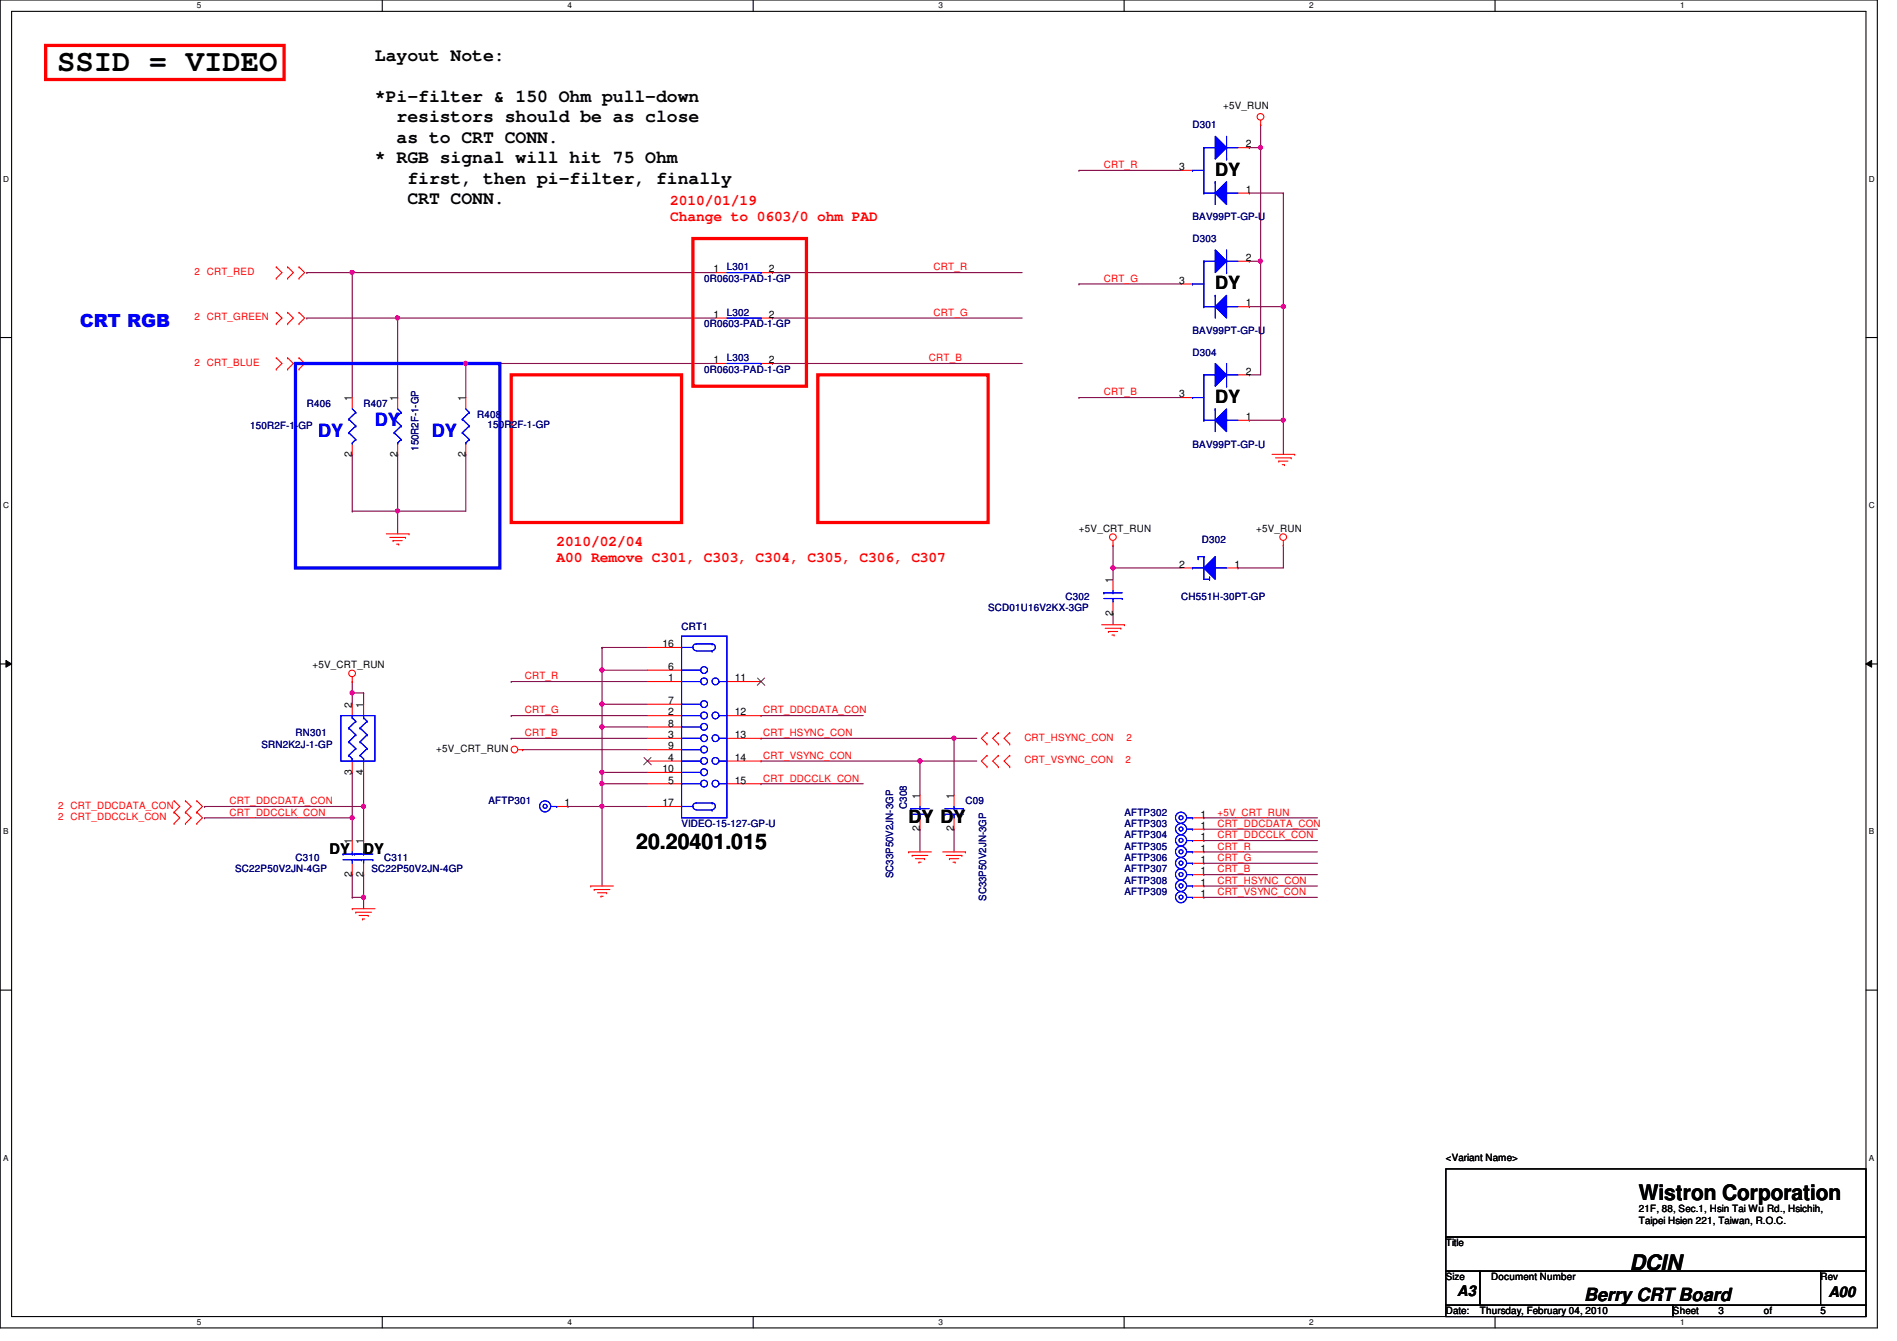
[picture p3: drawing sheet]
<svg xmlns="http://www.w3.org/2000/svg" width="297mm" height="210mm" viewBox="0 0 297 210" stroke-linecap="round" stroke-linejoin="round" font-family="sans-serif">
<path d="M0 0h294v207.9h-294zM1.8 1.8h290.4v204.3h-290.4z" fill="none" stroke="#000" stroke-width=".17"/>
<g fill="#fff">
<path d="M30.8 .2h.7v1.4h-.7z"/>
<path d="M30.8 206.2h.7v1.4h-.7z"/>
</g>
<path d="M59.9 0v1.8M59.9 206.1v1.8" fill="none" stroke="#000" stroke-width=".17"/>
<g fill="#fff">
<path d="M88.9 .2h.6v1.4h-.6z"/>
<path d="M88.9 206.2h.6v1.4h-.6z"/>
</g>
<path d="M117.9 0v1.8M117.9 206.1v1.8" fill="none" stroke="#000" stroke-width=".17"/>
<g fill="#fff">
<path d="M146.9 .2h.7v1.4h-.7z"/>
<path d="M146.9 206.2h.7v1.4h-.7z"/>
</g>
<path d="M176 0v1.8M176 206.1v1.8" fill="none" stroke="#000" stroke-width=".17"/>
<g fill="#fff">
<path d="M205 .2h.7v1.4h-.7z"/>
<path d="M205 206.2h.7v1.4h-.7z"/>
</g>
<path d="M234.1 0v1.8M234.1 206.1v1.8" fill="none" stroke="#000" stroke-width=".17"/>
<g fill="#fff">
<path d="M263.1 .2h.7v1.4h-.7z"/>
<path d="M263.1 206.2h.7v1.4h-.7z"/>
<path d="M.5 27.3h.9v1.4h-.9z"/>
<path d="M292.6 27.3h.9v1.4h-.9z"/>
<path d="M.5 78.4h.9v1.4h-.9z"/>
<path d="M292.6 78.4h.9v1.4h-.9z"/>
</g>
<path d="M0 52.8h1.8M292.2 52.8h1.8" fill="none" stroke="#000" stroke-width=".17"/>
<g fill="#fff">
<path d="M.5 129.5h.8v1.4h-.8z"/>
<path d="M292.6 129.5h.9v1.4h-.9z"/>
</g>
<path d="M0 103.9h1.8M292.2 103.9h1.8" fill="none" stroke="#000" stroke-width=".17"/>
<path d="M.9 103.4l.9 .5-.9 .5zM292.2 103.9l.9-.5v1z" fill="#000"/>
<path d="M.9 103.4l.9 .5-.9 .5zM292.2 103.9l.9-.5v1z" fill="none" stroke="#000" stroke-width=".16"/>
<g fill="#fff">
<path d="M.5 180.5h.8v1.4h-.8z"/>
<path d="M292.6 180.5h.9v1.4h-.9z"/>
</g>
<path d="M0 155h1.8M292.2 155h1.8" fill="none" stroke="#000" stroke-width=".17"/>
<path d="M55.2 42.7h.1M55.2 42.7h56.9" fill="none" stroke="#800040" stroke-width=".17"/>
<circle cx="55.1" cy="42.6" r=".32" fill="#f0f"/>
<circle cx="55.1" cy="42.6" r=".32" fill="none" stroke="#f0f" stroke-width=".17"/>
<path d="M62.3 49.8h.1M62.3 49.8h49.8" fill="none" stroke="#800040" stroke-width=".17"/>
<circle cx="62.2" cy="49.8" r=".32" fill="#f0f"/>
<circle cx="62.2" cy="49.8" r=".32" fill="none" stroke="#f0f" stroke-width=".17"/>
<path d="M72.9 56.9h.1M72.9 56.9h39.2" fill="none" stroke="#800040" stroke-width=".17"/>
<circle cx="72.9" cy="56.9" r=".32" fill="#f0f"/>
<circle cx="72.9" cy="56.9" r=".32" fill="none" stroke="#f0f" stroke-width=".17"/>
<g fill="none" stroke="#800040" stroke-width=".17">
<path d="M48 56.9h.1M48 49.8h.1M48 42.7h.1M48 49.8h14.3v12.4M48 56.9h24.9M48 42.7h7.2M55.2 42.7h.1M55.2 42.7v19.5M72.9 56.9h.1M72.9 56.9v5.3M120.9 49.8h.1M120.9 42.7h.1"/>
<path d="M120.9 56.9h.1M120.9 49.8h39.2M120.9 56.9h39.2M120.9 42.7h39.2M62.3 62.2h.1M55.2 108.5h.1M55.2 108.5h1.7M32 128h.1M32 126.2h.1M32 128h23.2M32 126.2h24.9M56.9 136.9h.1"/>
<path d="M56.9 126.2h.1M56.9 120.9v5.3M56.9 136.9v3.6"/>
</g>
<circle cx="56.9" cy="126.2" r=".32" fill="#f0f"/>
<circle cx="56.9" cy="126.2" r=".32" fill="none" stroke="#f0f" stroke-width=".17"/>
<path d="M55.2 108.5h.1M55.2 108.5v1.7M56.9 108.5h.1M56.9 108.5v1.7M56.9 140.5h.1M56.9 140.5v1.7" fill="none" stroke="#800040" stroke-width=".17"/>
<circle cx="55.1" cy="108.4" r=".32" fill="#f0f"/>
<circle cx="55.1" cy="108.4" r=".32" fill="none" stroke="#f0f" stroke-width=".17"/>
<path d="M55.2 128h.1M55.2 128v3.6" fill="none" stroke="#800040" stroke-width=".17"/>
<circle cx="55.1" cy="128" r=".32" fill="#f0f"/>
<circle cx="55.1" cy="128" r=".32" fill="none" stroke="#f0f" stroke-width=".17"/>
<path d="M55.2 106.7h.1M55.2 106.7v1.8M55.2 120.9h.1M55.2 136.9h.1M55.2 120.9v7.1M55.2 136.9v3.6M55.2 140.5h.1M55.2 140.5h1.7" fill="none" stroke="#800040" stroke-width=".17"/>
<circle cx="56.9" cy="140.4" r=".32" fill="#f0f"/>
<circle cx="56.9" cy="140.4" r=".32" fill="none" stroke="#f0f" stroke-width=".17"/>
<path d="M168.9 26.7h.1M168.9 26.7h16.1M197.4 23.1h.1M197.4 23.1v17.8M168.9 44.4h.1M168.9 44.4h16.1M195.6 58.7h.1M195.6 58.7h1.8M168.9 62.2h.1M168.9 62.2h16.1" fill="none" stroke="#800040" stroke-width=".17"/>
<circle cx="197.4" cy="23.1" r=".32" fill="#f0f"/>
<circle cx="197.4" cy="23.1" r=".32" fill="none" stroke="#f0f" stroke-width=".17"/>
<path d="M197.4 40.9h.1M197.4 40.9v17.8" fill="none" stroke="#800040" stroke-width=".17"/>
<circle cx="197.4" cy="40.9" r=".32" fill="#f0f"/>
<circle cx="197.4" cy="40.9" r=".32" fill="none" stroke="#f0f" stroke-width=".17"/>
<path d="M201 30.2h.1M201 30.2v17.8" fill="none" stroke="#800040" stroke-width=".17"/>
<circle cx="200.9" cy="48" r=".32" fill="#f0f"/>
<circle cx="200.9" cy="48" r=".32" fill="none" stroke="#f0f" stroke-width=".17"/>
<path d="M195.6 30.2h.1M195.6 23.1h.1M195.6 30.2h5.4M195.6 23.1h1.8M195.6 40.9h.1M195.6 48h.1M195.6 40.9h1.8M195.6 48h5.4M201 48h.1M201 48v23.1M201 65.8h.1" fill="none" stroke="#800040" stroke-width=".17"/>
<circle cx="200.9" cy="65.8" r=".32" fill="#f0f"/>
<circle cx="200.9" cy="65.8" r=".32" fill="none" stroke="#f0f" stroke-width=".17"/>
<path d="M197.4 19.6h.1M197.4 19.6v3.5M195.6 65.8h.1M195.6 65.8h5.4M174.3 96h.1M174.3 88.9h.1M174.3 88.9v1.8M174.3 96v1.8M174.3 88.9h10.7" fill="none" stroke="#800040" stroke-width=".17"/>
<circle cx="174.3" cy="88.9" r=".32" fill="#f0f"/>
<circle cx="174.3" cy="88.9" r=".32" fill="none" stroke="#f0f" stroke-width=".17"/>
<g fill="none" stroke="#800040" stroke-width=".17">
<path d="M174.3 85.3h.1M174.3 85.3v3.6M193.8 88.9h.1M201 85.3h.1M201 85.3v3.6h-7.2M119.2 112h.1M119.2 115.6h.1M119.2 112h16M119.2 115.6h30.2M56.9 131.6h.1M56.9 126.2v5.4M188.5 138.7h.1"/>
<path d="M188.5 128h.1M188.5 129.8h.1M188.5 131.6h.1M188.5 136.9h.1M188.5 133.3h.1M188.5 135.1h.1M188.5 138.7h17.8M188.5 128h17.8M188.5 129.8h17.8M188.5 131.6h17.8M188.5 136.9h17.8M188.5 133.3h17.8"/>
<path d="M188.5 135.1h17.8M188.5 140.5h.1M188.5 140.5h17.8"/>
</g>
<circle cx="149.4" cy="115.5" r=".32" fill="#f0f"/>
<circle cx="149.4" cy="115.5" r=".32" fill="none" stroke="#f0f" stroke-width=".17"/>
<path d="M119.2 119.1h.1M119.2 119.1h33.7M144.1 119.1h.1M144.1 119.1v5.4M149.4 115.6h.1M149.4 115.6v8.9M149.4 115.6h3.5M144.1 129.8h.1M144.1 129.8v3.5M149.4 129.8h.1M149.4 129.8v3.5" fill="none" stroke="#800040" stroke-width=".17"/>
<circle cx="144" cy="119.1" r=".32" fill="#f0f"/>
<circle cx="144" cy="119.1" r=".32" fill="none" stroke="#f0f" stroke-width=".17"/>
<path d="M80 106.7h.1M80 112h.1M80 115.6h.1M80 106.7h21.4M80 112h21.4M80 115.6h21.4M81.8 117.3h.1M81.8 117.3h19.6M94.3 126.2h.1M94.3 126.2v12.5M119.2 122.7h.1M119.2 122.7h16" fill="none" stroke="#800040" stroke-width=".17"/>
<circle cx="94.2" cy="126.2" r=".32" fill="#f0f"/>
<circle cx="94.2" cy="126.2" r=".32" fill="none" stroke="#f0f" stroke-width=".17"/>
<path d="M94.3 101.3h.1M94.3 104.9h.1M94.3 110.2h.1M94.3 101.3h7.1M94.3 104.9h7.1M94.3 101.3v8.9M94.3 110.2h7.1" fill="none" stroke="#800040" stroke-width=".17"/>
<circle cx="94.2" cy="104.9" r=".32" fill="#f0f"/>
<circle cx="94.2" cy="104.9" r=".32" fill="none" stroke="#f0f" stroke-width=".17"/>
<path d="M94.3 113.8h.1M94.3 110.2h.1M94.3 113.8h7.1M94.3 110.2v3.6" fill="none" stroke="#800040" stroke-width=".17"/>
<circle cx="94.2" cy="110.2" r=".32" fill="#f0f"/>
<circle cx="94.2" cy="110.2" r=".32" fill="none" stroke="#f0f" stroke-width=".17"/>
<path d="M94.3 113.8h.1M94.3 113.8v7.1M94.3 120.9h.1M94.3 120.9h7.1" fill="none" stroke="#800040" stroke-width=".17"/>
<circle cx="94.2" cy="113.8" r=".32" fill="#f0f"/>
<circle cx="94.2" cy="113.8" r=".32" fill="none" stroke="#f0f" stroke-width=".17"/>
<path d="M94.3 122.7h.1M94.3 120.9h.1M94.3 122.7h7.1M94.3 120.9v1.8" fill="none" stroke="#800040" stroke-width=".17"/>
<circle cx="94.2" cy="120.9" r=".32" fill="#f0f"/>
<circle cx="94.2" cy="120.9" r=".32" fill="none" stroke="#f0f" stroke-width=".17"/>
<path d="M94.3 126.2h.1M94.3 122.7h.1M94.3 126.2h7.1M94.3 122.7v3.5" fill="none" stroke="#800040" stroke-width=".17"/>
<circle cx="94.2" cy="122.7" r=".32" fill="#f0f"/>
<circle cx="94.2" cy="122.7" r=".32" fill="none" stroke="#f0f" stroke-width=".17"/>
<path d="M55.2 71.1h.1M55.2 71.1v8.9M62.3 80h.1M62.3 80h10.6M62.3 80v3.6M88.9 126.2h.1M88.9 126.2h5.4" fill="none" stroke="#800040" stroke-width=".17"/>
<circle cx="62.2" cy="80" r=".32" fill="#f0f"/>
<circle cx="62.2" cy="80" r=".32" fill="none" stroke="#f0f" stroke-width=".17"/>
<path d="M62.3 71.1h.1M62.3 71.1v8.9h-7.1M72.9 71.1h.1M72.9 71.1v8.9M55.2 80h.1" fill="none" stroke="#800040" stroke-width=".17"/>
<g fill="none" stroke="#f00" stroke-width=".17">
<path d="M197.4 19.6h.1M197.4 18.8v.8M43.3 50.7h.1M43.3 48.9h.1M43.3 43.6h.1M43.3 41.8h.1M43.3 57.8h.1M43.3 56h.1M43.3 48.9l.8 .9-.8 .9M43.3 41.8l.8 .9-.8 .9M43.3 56l.8 .9-.8 .9M45 48.9h.1"/>
<path d="M45 50.7h.1M45 41.8h.1M45 43.6h.1M45 56h.1M45 57.8h.1M45 48.9l.9 .9-.9 .9M45 41.8l.9 .9-.9 .9M45 56l.9 .9-.9 .9M46.8 50.7h.1M46.8 48.9h.1M46.8 43.6h.1M46.8 41.8h.1"/>
<path d="M46.8 57.8h.1M46.8 56h.1M46.8 48.9l.9 .9-.9 .9M46.8 41.8l.9 .9-.9 .9M46.8 56l.9 .9-.9 .9M199.2 71.1h3.5M199.7 71.7h2.5M200.2 72.2h.1M200.2 72.2h1.5M200.8 72.7h.3M201.1 72.7h.1M202.2 71.7h.1"/>
<path d="M202.7 71.1h.1M60.5 83.6h3.5M61 84.1h2.5M61.5 84.6h.1M61.5 84.6h1.5M62.1 85.2h.3M62.4 85.2h.1M63.5 84.1h.1M64 83.6h.1M172.5 97.8h3.6M173.1 98.3h2.4M173.6 98.8h.1"/>
<path d="M173.6 98.8h1.4M174.1 99.4h.4M174.3 85.3h.1M174.3 84.6v.7M174.3 90.7v1.8M174.3 94.2v1.8M174.5 99.4h.1M175.5 98.3h.1M176.1 97.8h.1M185 88.9h1.7M192.1 88.9h1.7M201 85.3h.1"/>
<path d="M201 84.6v.7M55.2 106.7h.1M55.2 106v.7M81.1 117.3h.7M81.8 117.3h.1M101.4 117.3h5.3M101.4 106.7h5.3M101.4 112h5.3M101.4 115.6h5.3M101.4 119.1h5.3M101.4 104.9h5.3M101.4 110.2h5.3"/>
<path d="M101.4 113.8h5.3M101.4 101.3h5.3M113.8 106.7h5.4M113.8 112h5.4M113.8 115.6h5.4M113.8 119.1h5.4M154.6 116.5h.1M154.6 114.7h.1M154.6 118.2h.1M154.6 118.2l-.9 .9 .9 .9M154.6 114.7l-.9 .9 .9 .9M156.3 114.7h.1"/>
<path d="M156.3 116.5h.1M156.3 118.2h.1M156.3 114.7l-.9 .9 .9 .9M156.3 118.2l-.9 .9 .9 .9M158.1 116.5h.1M158.1 114.7h.1M158.1 118.2h.1M158.1 114.7l-.9 .9 .9 .9M158.1 118.2l-.9 .9 .9 .9M27.3 127.1h.1M27.3 125.3h.1M27.3 128.9h.1"/>
<path d="M27.3 125.3l.8 .9-.8 .9M27.3 127.1l.8 .9-.8 .9M29 125.3h.1M29 127.1h.1M29 128.9h.1M29 125.3l.9 .9-.9 .9M29 127.1l.9 .9-.9 .9M30.8 127.1h.1M30.8 125.3h.1M30.8 128.9h.1M30.8 127.1l.9 .9-.9 .9M30.8 125.3l.9 .9-.9 .9"/>
<path d="M92.5 138.7h.1M92.5 138.7h3.6M93 139.2h.1M93 139.2h2.5M93.6 139.7h1.4M95 139.7h.1M101.4 122.7h5.3M101.4 120.9h5.3M101.4 126.2h5.3M113.8 122.7h5.4M142.3 133.3h.1M142.3 133.3h3.5"/>
<path d="M142.8 133.9h.1M142.8 133.9h2.5M143.3 134.4h1.5M143.9 135h.1M143.9 135h.3M144.8 134.4h.1M147.6 133.3h3.6M148.2 133.9h2.4M148.7 134.4h.1M148.7 134.4h1.4M149.2 135h.4M149.6 135h.1"/>
<path d="M150.6 133.9h.1M151.2 133.3h.1M154.6 120h.1M156.3 120h.1M158.1 120h.1M55.2 142.2h.1M55.2 142.2h3.5M55.7 142.8h.1M55.7 142.8h2.5M56.2 143.3h1.5M56.8 143.8h.1M56.8 143.8h.3"/>
<path d="M57.7 143.3h.1M94.1 140.3h.1M94.1 140.3h.3"/>
<circle cx="197.4" cy="18.3" r=".52"/>
<circle cx="174.3" cy="84.1" r=".52"/>
<circle cx="200.9" cy="84.1" r=".52"/>
<circle cx="55.1" cy="105.4" r=".52"/>
<circle cx="80.5" cy="117.3" r=".52"/>
</g>
<path d="M226.4 183h65.8v10.6h-65.8zM226.4 193.6h65.8v5.4h-65.8zM226.4 199h5.3v5.3h-5.3zM231.7 199h53.4v5.3h-53.4zM285.1 199h7.1v5.3h-7.1zM226.4 204.3h35.6v1.8h-35.6zM262 204.3h30.2v1.8h-30.2z" fill="none" stroke="#000" stroke-width=".17"/>
<path d="M7.2 7.1h37.3v5.3h-37.3zM108.5 37.3h17.8v23.2h-17.8zM80 58.7h26.7v23.1h-26.7zM128.1 58.7h26.6v23.1h-26.6z" fill="none" stroke="#f00" stroke-width=".51"/>
<path d="M46.3 56.9h32v32h-32z" fill="none" stroke="#00f" stroke-width=".51"/>
<path d="M100.8 118.6l1.2 1.1M101.9 118.6l-1.1 1.1M118.6 106.1l1.2 1.2M119.7 106.1l-1.1 1.2" fill="none" stroke="#804000" stroke-width=".16"/>
<g fill="none" stroke="#00f" stroke-width=".17">
<path d="M106.7 99.6h7.1v28.4h-7.1zM172.8 92.8h.1M172.8 92.8h2.9M172.8 93.7h2.9M174.3 92.8h.1M174.3 93.7h.1M174.3 92.5v.3M174.3 93.7v.5M175.7 93.7h.1M106.7 101.3h.1M106.7 119.1h3M106.7 117.3h3"/>
<path d="M106.7 113.8h3M106.7 112h3M106.7 115.6h3M106.7 110.2h3M106.7 106.7h3M106.7 104.9h3M106.7 101.3h1.8M109 101.9h2.5M109.7 119.1h.1M109.7 117.3h.1M109.7 113.8h.1M109.7 112h.1"/>
<path d="M109.7 115.6h.1M109.7 110.2h.1M109.7 106.7h.1M109.7 104.9h.1M111.5 100.8h-2.5a.53 .53 0 0 0-.5 .5 .53 .53 0 0 0 .5 .6v-.1M111.5 100.8a.53 .53 0 0 1 .5 .5 .53 .53 0 0 1-.5 .6M111.5 101.9h.1M111.5 100.8h.1M112.6 106.7h.1M112.6 112h.1M112.6 115.6h.1M112.6 119.1h.1"/>
<path d="M112.6 119.1h1.2M112.6 112h1.2M112.6 115.6h1.2M112.6 106.7h1.2M106.7 126.2h.1M106.7 122.7h3M106.7 120.9h3M106.7 126.2h1.8M109 126.8h2.5M109.7 122.7h.1M109.7 120.9h.1M111.5 125.7h.1"/>
<path d="M111.5 126.8h.1M111.5 125.7a.53 .53 0 0 1 .5 .5 .53 .53 0 0 1-.5 .5M111.5 125.7h-2.5a.53 .53 0 0 0-.5 .5 .53 .53 0 0 0 .5 .5M112.6 122.7h.1M112.6 122.7h1.2"/>
<circle cx="110.2" cy="112" r=".54"/>
<circle cx="110.2" cy="110.2" r=".54"/>
<circle cx="110.2" cy="106.7" r=".54"/>
<circle cx="110.2" cy="115.5" r=".54"/>
<circle cx="110.2" cy="117.3" r=".54"/>
<circle cx="110.2" cy="104.9" r=".54"/>
<circle cx="110.2" cy="113.8" r=".54"/>
<circle cx="110.2" cy="119.1" r=".54"/>
<circle cx="112" cy="115.5" r=".54"/>
<circle cx="112" cy="112" r=".54"/>
<circle cx="112" cy="119.1" r=".54"/>
<circle cx="112" cy="106.7" r=".54"/>
<circle cx="110.2" cy="120.9" r=".54"/>
<circle cx="110.2" cy="122.7" r=".54"/>
<circle cx="112" cy="122.7" r=".54"/>
</g>
<path d="M188.5 88.9l1.8-1.8v3.6z" fill="#00f"/>
<g fill="none" stroke="#00f" stroke-width=".17">
<path d="M186.7 88.9h.1M186.7 88.9h1.8M187.6 87.1h.1M187.6 87.5h.1M187.6 87.1h.9M187.6 87.1v.4M188.5 88.9l1.8-1.8v3.6zM188.5 87.1h.1M188.5 87.1v3.6h.9M189.4 90.7h.1M189.4 90.3h.1M189.4 90.3v.4"/>
<path d="M190.3 88.9h.1M190.3 88.9h1.8"/>
</g>
<path d="M188.5 88.9l1.8-1.8v3.6z" fill="#00f"/>
<g fill="none" stroke="#00f" stroke-width=".17">
<path d="M186.7 88.9h.1M186.7 88.9h1.8M187.6 87.1h.1M187.6 87.5h.1M187.6 87.1h.9M187.6 87.1v.4M188.5 88.9l1.8-1.8v3.6zM188.5 87.1h.1M188.5 87.1v3.6h.9M189.4 90.7h.1M189.4 90.3h.1M189.4 90.3v.4"/>
<path d="M190.3 88.9h.1M190.3 88.9h1.8"/>
</g>
<path d="M185 44.4h1.7M193.8 48h1.8M193.8 40.9h1.8" fill="none" stroke="#f00" stroke-width=".17"/>
<path d="M190.3 48l1.8-1.8v3.6z" fill="#00f"/>
<path d="M186.7 44.4h.1M186.7 44.4h1.8M188.5 48h.1M188.5 40.9h.1M188.5 48h1.8M188.5 40.9v7.1M190.3 48l1.8-1.8v3.6zM190.3 46.2h.1M190.3 46.2v3.6M192.1 48h.1M192.1 48h1.7" fill="none" stroke="#00f" stroke-width=".17"/>
<path d="M190.3 39.1l1.8 1.8-1.8 1.8z" fill="#00f"/>
<path d="M190.3 39.1l1.8 1.8-1.8 1.8zM192.1 39.1v3.6M188.5 40.9h.1M188.5 40.9h1.8M192.1 42.7h.1M192.1 40.9h.1M192.1 40.9h1.7" fill="none" stroke="#00f" stroke-width=".17"/>
<path d="M190.3 48l1.8-1.8v3.6z" fill="#00f"/>
<path d="M186.7 44.4h.1M186.7 44.4h1.8M188.5 48h.1M188.5 40.9h.1M188.5 48h1.8M188.5 40.9v7.1M190.3 48l1.8-1.8v3.6zM190.3 46.2h.1M190.3 46.2v3.6M192.1 48h.1M192.1 48h1.7" fill="none" stroke="#00f" stroke-width=".17"/>
<path d="M190.3 39.1l1.8 1.8-1.8 1.8z" fill="#00f"/>
<g fill="none" stroke="#00f" stroke-width=".17">
<path d="M190.3 39.1l1.8 1.8-1.8 1.8zM192.1 39.1v3.6M113.8 56.9h5.4M113.8 42.7h5.4M119.2 56.9h.1M119.2 42.7h.1M188.5 40.9h.1M188.5 40.9h1.8M192.1 42.7h.1M192.1 40.9h.1M192.1 40.9h1.7M54.6 65.6h.1"/>
<path d="M54.6 67.7h.1M54.6 65.6l1.1 1.1M54.6 67.7l1.1 1.1M55.2 69.3h.1M55.2 64l.5 .6M55.7 64.6h.1M55.7 66.7h.1M55.7 68.8h.1M55.7 64.6l-1.1 1M55.7 66.7l-1.1 1M55.7 68.8l-.5 .5M61.7 65.6h.1"/>
<path d="M61.7 67.7h.1M61.7 65.6l1.1 1.1M61.7 67.7l1.1 1.1M62.3 69.3h.1M62.3 64l.5 .6M62.8 64.6h.1M62.8 66.7h.1M62.8 68.8h.1M62.8 64.6l-1.1 1M62.8 66.7l-1.1 1M62.8 68.8l-.5 .5M53.4 112h5.3v7.1h-5.3z"/>
<path d="M54.6 118.2h.1M54.6 116.1h.1M54.6 114h.1M54.6 118.2l.6 .6M54.6 116.1l1.1 1.1M54.6 114l1.1 1M55.2 118.8h.1M55.2 112.4h.1M55.2 112h.1M55.2 112v.4M55.2 118.8v.3M55.2 112.4l.5 .5"/>
<path d="M55.7 117.2h.1M55.7 115h.1M55.7 112.9h.1M55.7 117.2l-1.1 1M55.7 115l-1.1 1.1M55.7 112.9l-1.1 1.1M56.4 114h.1M56.4 116.1h.1M56.4 118.2h.1M56.4 114l1.1 1M56.4 116.1l1.1 1.1M56.4 118.2l.5 .6"/>
<path d="M56.9 112.4h.1M56.9 118.8h.1M56.9 119.1h.1M56.9 112v.4M56.9 118.8v.3M56.9 112.4l.6 .5M57.5 112.9h.1M57.5 115h.1M57.5 117.2h.1M57.5 112.9l-1.1 1.1M57.5 115l-1.1 1.1M57.5 117.2l-1.1 1"/>
<path d="M53.7 133.7h.1M53.7 133.7h4.7M53.7 134.6h4.7M55.2 133.7h.1M55.2 134.6h.1M55.2 133.3v.4M55.2 134.6v.5M55.5 133.7h.1M56.6 134.6h.1M56.9 133.7h.1M56.9 134.6h.1M56.9 133.3v.4"/>
<path d="M56.9 134.6v.5M58.4 134.6h.1M148 127.5h.1M148 126.6h2.8M148 127.5h2.8M149.4 126.6h.1M149.4 127.5h.1M149.4 126.2v.4M149.4 127.5v.5M150.8 126.6h.1M185.8 138.7h.9M185.8 131.6h.9"/>
<path d="M185.8 128h.9M186.7 138.7h.1M186.7 131.6h.1M186.7 128h.1M185.8 140.5h.9M186.7 140.5h.1"/>
<circle cx="184.9" cy="128" r=".32"/>
<circle cx="184.9" cy="138.7" r=".32"/>
<circle cx="184.9" cy="131.5" r=".32"/>
<circle cx="184.9" cy="131.5" r=".87"/>
<circle cx="184.9" cy="128" r=".87"/>
<circle cx="184.9" cy="138.7" r=".87"/>
<circle cx="184.9" cy="140.4" r=".32"/>
<circle cx="184.9" cy="140.4" r=".87"/>
</g>
<g fill="none" stroke="#f00" stroke-width=".17">
<path d="M112.1 56.9h1.7M112.1 42.7h1.7M119.2 56.9h1.7M119.2 42.7h1.7M193.8 58.7h1.8M55.2 62.2v1.8M55.2 69.3v1.8M62.3 62.2v1.8M62.3 69.3v1.8M185 62.2h1.7M193.8 65.8h1.8M55.2 110.2v1.8"/>
<path d="M55.2 119.1v1.8M56.9 110.2v1.8M56.9 119.1v1.8M55.2 131.6v1.7M55.2 135.1v1.8M56.9 131.6v1.7M56.9 135.1v1.8M149.4 124.5v1.7M149.4 128v1.8M186.7 138.7h1.8M186.7 131.6h1.8M186.7 128h1.8"/>
<path d="M186.7 140.5h1.8"/>
</g>
<path d="M190.3 65.8l1.8-1.8v3.6z" fill="#00f"/>
<path d="M188.5 58.7h.1M188.5 58.7v7.1M186.7 62.2h.1M186.7 62.2h1.8M188.5 65.8h.1M188.5 65.8h1.8M190.3 65.8l1.8-1.8v3.6zM190.3 64h.1M190.3 64v3.6M192.1 65.8h.1M192.1 65.8h1.7" fill="none" stroke="#00f" stroke-width=".17"/>
<path d="M190.3 56.9l1.8 1.8-1.8 1.8z" fill="#00f"/>
<path d="M188.5 58.7h.1M188.5 58.7h1.8M190.3 56.9l1.8 1.8-1.8 1.8zM192.1 58.7h.1M192.1 56.9v3.6M192.1 58.7h1.7M192.1 60.5h.1" fill="none" stroke="#00f" stroke-width=".17"/>
<path d="M190.3 65.8l1.8-1.8v3.6z" fill="#00f"/>
<path d="M188.5 58.7h.1M188.5 58.7v7.1M186.7 62.2h.1M186.7 62.2h1.8M188.5 65.8h.1M188.5 65.8h1.8M190.3 65.8l1.8-1.8v3.6zM190.3 64h.1M190.3 64v3.6M192.1 65.8h.1M192.1 65.8h1.7" fill="none" stroke="#00f" stroke-width=".17"/>
<path d="M190.3 56.9l1.8 1.8-1.8 1.8z" fill="#00f"/>
<g fill="none" stroke="#00f" stroke-width=".17">
<path d="M113.8 49.8h5.4M119.2 49.8h.1M188.5 58.7h.1M188.5 58.7h1.8M190.3 56.9l1.8 1.8-1.8 1.8zM192.1 58.7h.1M192.1 56.9v3.6M192.1 58.7h1.7M72.4 65.6h.1M72.4 67.7h.1M72.4 65.6l1.1 1.1M72.4 67.7l1.1 1.1"/>
<path d="M72.9 69.3h.1M72.9 64l.6 .6M73.5 64.6h.1M73.5 66.7h.1M73.5 68.8h.1M73.5 64.6l-1.1 1M73.5 66.7l-1.1 1M73.5 68.8l-.6 .5M192.1 60.5h.1M86.3 126.2h.9M87.2 126.2h.1M142.6 126.6h.1"/>
<path d="M142.6 126.6h2.9M142.6 127.5h2.9M144.1 126.6h.1M144.1 127.5h.1M144.1 126.2v.4M144.1 127.5v.5M145.5 127.5h.1M185.8 129.8h.9M185.8 136.9h.9M185.8 135.1h.9M186.7 129.8h.1M186.7 136.9h.1"/>
<path d="M186.7 135.1h.1"/>
<circle cx="85.4" cy="126.2" r=".32"/>
<circle cx="85.4" cy="126.2" r=".87"/>
<circle cx="184.9" cy="129.8" r=".32"/>
<circle cx="184.9" cy="135.1" r=".32"/>
<circle cx="184.9" cy="136.9" r=".32"/>
<circle cx="184.9" cy="135.1" r=".87"/>
<circle cx="184.9" cy="136.9" r=".87"/>
<circle cx="184.9" cy="129.8" r=".87"/>
</g>
<g fill="none" stroke="#f00" stroke-width=".17">
<path d="M185 26.7h1.7M193.8 30.2h1.8M193.8 23.1h1.8M112.1 49.8h1.7M119.2 49.8h1.7M72.9 62.2v1.8M72.9 69.3v1.8M87.2 126.2h1.7M144.1 124.5v1.7M144.1 128v1.8M186.7 129.8h1.8M186.7 136.9h1.8"/>
<path d="M186.7 135.1h1.8"/>
</g>
<path d="M190.3 30.2l1.8-1.8v3.6z" fill="#00f"/>
<path d="M186.7 26.7h.1M186.7 26.7h1.8M188.5 30.2h.1M188.5 23.1h.1M188.5 30.2h1.8M188.5 23.1v7.1M190.3 30.2l1.8-1.8v3.6zM190.3 28.4h.1M190.3 28.4v3.6M192.1 30.2h.1M192.1 30.2h1.7" fill="none" stroke="#00f" stroke-width=".17"/>
<path d="M190.3 21.3l1.8 1.8-1.8 1.8z" fill="#00f"/>
<path d="M188.5 23.1h.1M188.5 23.1h1.8M190.3 21.3l1.8 1.8-1.8 1.8zM192.1 24.9h.1M192.1 23.1h.1M192.1 21.3v3.6M192.1 23.1h1.7" fill="none" stroke="#00f" stroke-width=".17"/>
<path d="M190.3 30.2l1.8-1.8v3.6z" fill="#00f"/>
<path d="M186.7 26.7h.1M186.7 26.7h1.8M188.5 30.2h.1M188.5 23.1h.1M188.5 30.2h1.8M188.5 23.1v7.1M190.3 30.2l1.8-1.8v3.6zM190.3 28.4h.1M190.3 28.4v3.6M192.1 30.2h.1M192.1 30.2h1.7" fill="none" stroke="#00f" stroke-width=".17"/>
<path d="M190.3 21.3l1.8 1.8-1.8 1.8z" fill="#00f"/>
<g fill="none" stroke="#00f" stroke-width=".17">
<path d="M188.5 23.1h.1M188.5 23.1h1.8M190.3 21.3l1.8 1.8-1.8 1.8zM192.1 24.9h.1M192.1 23.1h.1M192.1 21.3v3.6M192.1 23.1h1.7M185.8 133.3h.9M186.7 133.3h.1"/>
<circle cx="184.9" cy="133.3" r=".32"/>
<circle cx="184.9" cy="133.3" r=".87"/>
</g>
<path d="M186.7 133.3h1.8" fill="none" stroke="#f00" stroke-width=".17"/>
<circle cx="55.1" cy="42.6" r=".32" fill="#f0f"/>
<circle cx="55.1" cy="42.6" r=".32" fill="none" stroke="#f0f" stroke-width=".17"/>
<circle cx="62.2" cy="49.8" r=".32" fill="#f0f"/>
<circle cx="62.2" cy="49.8" r=".32" fill="none" stroke="#f0f" stroke-width=".17"/>
<circle cx="72.9" cy="56.9" r=".32" fill="#f0f"/>
<circle cx="72.9" cy="56.9" r=".32" fill="none" stroke="#f0f" stroke-width=".17"/>
<circle cx="56.9" cy="126.2" r=".32" fill="#f0f"/>
<circle cx="56.9" cy="126.2" r=".32" fill="none" stroke="#f0f" stroke-width=".17"/>
<circle cx="55.1" cy="108.4" r=".32" fill="#f0f"/>
<circle cx="55.1" cy="108.4" r=".32" fill="none" stroke="#f0f" stroke-width=".17"/>
<circle cx="55.1" cy="128" r=".32" fill="#f0f"/>
<circle cx="55.1" cy="128" r=".32" fill="none" stroke="#f0f" stroke-width=".17"/>
<circle cx="56.9" cy="140.4" r=".32" fill="#f0f"/>
<circle cx="56.9" cy="140.4" r=".32" fill="none" stroke="#f0f" stroke-width=".17"/>
<circle cx="197.4" cy="23.1" r=".32" fill="#f0f"/>
<circle cx="197.4" cy="23.1" r=".32" fill="none" stroke="#f0f" stroke-width=".17"/>
<circle cx="197.4" cy="40.9" r=".32" fill="#f0f"/>
<circle cx="197.4" cy="40.9" r=".32" fill="none" stroke="#f0f" stroke-width=".17"/>
<circle cx="200.9" cy="48" r=".32" fill="#f0f"/>
<circle cx="200.9" cy="48" r=".32" fill="none" stroke="#f0f" stroke-width=".17"/>
<circle cx="200.9" cy="65.8" r=".32" fill="#f0f"/>
<circle cx="200.9" cy="65.8" r=".32" fill="none" stroke="#f0f" stroke-width=".17"/>
<circle cx="174.3" cy="88.9" r=".32" fill="#f0f"/>
<circle cx="174.3" cy="88.9" r=".32" fill="none" stroke="#f0f" stroke-width=".17"/>
<circle cx="149.4" cy="115.5" r=".32" fill="#f0f"/>
<circle cx="149.4" cy="115.5" r=".32" fill="none" stroke="#f0f" stroke-width=".17"/>
<circle cx="144" cy="119.1" r=".32" fill="#f0f"/>
<circle cx="144" cy="119.1" r=".32" fill="none" stroke="#f0f" stroke-width=".17"/>
<circle cx="94.2" cy="126.2" r=".32" fill="#f0f"/>
<circle cx="94.2" cy="126.2" r=".32" fill="none" stroke="#f0f" stroke-width=".17"/>
<circle cx="94.2" cy="104.9" r=".32" fill="#f0f"/>
<circle cx="94.2" cy="104.9" r=".32" fill="none" stroke="#f0f" stroke-width=".17"/>
<circle cx="94.2" cy="110.2" r=".32" fill="#f0f"/>
<circle cx="94.2" cy="110.2" r=".32" fill="none" stroke="#f0f" stroke-width=".17"/>
<circle cx="94.2" cy="113.8" r=".32" fill="#f0f"/>
<circle cx="94.2" cy="113.8" r=".32" fill="none" stroke="#f0f" stroke-width=".17"/>
<circle cx="94.2" cy="120.9" r=".32" fill="#f0f"/>
<circle cx="94.2" cy="120.9" r=".32" fill="none" stroke="#f0f" stroke-width=".17"/>
<circle cx="94.2" cy="122.7" r=".32" fill="#f0f"/>
<circle cx="94.2" cy="122.7" r=".32" fill="none" stroke="#f0f" stroke-width=".17"/>
<circle cx="62.2" cy="80" r=".32" fill="#f0f"/>
<circle cx="62.2" cy="80" r=".32" fill="none" stroke="#f0f" stroke-width=".17"/>
<text font-size="4.8" x="8.9" y="11.1">SSID = VIDEO</text>
<g font-size="3.3">
<text x="99.6" y="132.9">20.20401.015</text>
<text x="256.6" y="187.9">Wistron Corporation</text>
<text x="255.2" y="198.8">DCIN</text>
</g>
<g font-size="2.8">
<text x="58.7" y="9.5">Layout Note:</text>
<text x="58.7" y="15.9">*Pi-filter &amp; 150 Ohm pull-down</text>
<text x="62.1" y="19.1">resistors should be as close</text>
<text x="62.1" y="22.4">as to CRT CONN.</text>
<text x="58.7" y="25.6">* RGB signal will hit 75 Ohm</text>
<text x="63.8" y="28.8">first, then pi-filter, finally</text>
<text x="190.3" y="27.5">DY</text>
<text x="63.8" y="32">CRT CONN.</text>
<text x="190.3" y="45.3">DY</text>
<text x="190.3" y="63.1">DY</text>
<text x="142.3" y="128.9">DY DY</text>
<text x="248.1" y="203.7">Berry CRT Board</text>
</g>
<g font-size="2.8" fill="#00f">
<text x="12.5" y="51.1">CRT RGB</text>
<text x="49.8" y="68.4">DY</text>
<text x="58.7" y="66.6">DY</text>
<text x="67.6" y="68.4">DY</text>
</g>
<g font-size="2.3" fill="#f00">
<text x="104.9" y="32.1">2010/01/19</text>
<text x="104.9" y="34.6">Change to 0603/0 ohm PAD</text>
<text x="87.2" y="85.4">2010/02/04</text>
<text x="87.2" y="88">A00 Remove C301, C303, C304, C305, C306, C307</text>
</g>
<g font-size="2.3">
<text x="51.6" y="133.7">DY</text>
<text x="56.9" y="133.7">DY</text>
<text x="228.2" y="202.8">A3</text>
<text x="286.3" y="203">A00</text>
</g>
<g font-size="1.6">
<text x="191.5" y="17.1">+5V_RUN</text>
<text x="195.1" y="23.1">2</text>
<text x="184.6" y="26.6">3</text>
<text x="195.1" y="30.2">1</text>
<text x="195.1" y="40.9">2</text>
<text x="111.7" y="42.6">1</text>
<text x="120.4" y="42.6">2</text>
<text x="184.6" y="44.4">3</text>
<text x="195.1" y="48">1</text>
<text x="111.7" y="49.7">1</text>
<text x="120.4" y="49.7">2</text>
<text x="111.7" y="56.9">1</text>
<text x="120.4" y="56.9">2</text>
<text x="195.1" y="58.6">2</text>
<text x="55.1" y="62.8" transform="rotate(-90 55.1 62.8)">1</text>
<text x="62.2" y="62.8" transform="rotate(-90 62.2 62.8)">1</text>
<text x="72.9" y="62.8" transform="rotate(-90 72.9 62.8)">1</text>
<text x="184.6" y="62.2">3</text>
<text x="195.1" y="65.7">1</text>
<text x="55.1" y="71.5" transform="rotate(-90 55.1 71.5)">2</text>
<text x="62.2" y="71.5" transform="rotate(-90 62.2 71.5)">2</text>
<text x="72.9" y="71.5" transform="rotate(-90 72.9 71.5)">2</text>
<text x="168.9" y="83.2">+5V_CRT_RUN</text>
<text x="196.7" y="83.2">+5V_RUN</text>
<text x="184.6" y="88.9">2</text>
<text x="193.3" y="88.9">1</text>
<text x="174.2" y="91.2" transform="rotate(-90 174.2 91.2)">1</text>
<text x="103.7" y="101.3">16</text>
<text x="174.2" y="96.4" transform="rotate(-90 174.2 96.4)">2</text>
<text x="48.9" y="104.6">+5V_CRT_RUN</text>
<text x="104.6" y="106.6">1</text>
<text x="104.6" y="104.9">6</text>
<text x="115.1" y="106.6">11</text>
<text x="55.1" y="110.8" transform="rotate(-90 55.1 110.8)">2</text>
<text x="56.9" y="110.8" transform="rotate(-90 56.9 110.8)">1</text>
<text x="104.6" y="112">2</text>
<text x="104.6" y="110.2">7</text>
<text x="104.6" y="113.7">8</text>
<text x="115.1" y="112">12</text>
<text x="68.3" y="117.7">+5V_CRT_RUN</text>
<text x="104.6" y="115.5">3</text>
<text x="104.6" y="119.1">4</text>
<text x="104.6" y="117.3">9</text>
<text x="115.1" y="115.5">13</text>
<text x="115.1" y="119.1">14</text>
<text x="55.1" y="121.2" transform="rotate(-90 55.1 121.2)">3</text>
<text x="56.9" y="121.2" transform="rotate(-90 56.9 121.2)">4</text>
<text x="103.7" y="120.9">10</text>
<text x="104.6" y="122.6">5</text>
<text x="115.1" y="122.6">15</text>
<text x="144" y="125" transform="rotate(-90 144 125)">1</text>
<text x="149.3" y="125" transform="rotate(-90 149.3 125)">1</text>
<text x="88.4" y="126.2">1</text>
<text x="103.7" y="126.2">17</text>
<text x="144" y="130.1" transform="rotate(-90 144 130.1)">2</text>
<text x="149.3" y="130.1" transform="rotate(-90 149.3 130.1)">2</text>
<text x="188" y="131.5">1</text>
<text x="188" y="128">1</text>
<text x="188" y="129.8">1</text>
<text x="55.1" y="137.2" transform="rotate(-90 55.1 137.2)">2</text>
<text x="55.1" y="132.1" transform="rotate(-90 55.1 132.1)">1</text>
<text x="56.9" y="137.2" transform="rotate(-90 56.9 137.2)">2</text>
<text x="56.9" y="132.1" transform="rotate(-90 56.9 132.1)">1</text>
<text x="188" y="136.9">1</text>
<text x="188" y="135.1">1</text>
<text x="188" y="133.3">1</text>
<text x="188" y="138.6">1</text>
<text x="188" y="140.4">1</text>
<text x="226.4" y="181.7">&lt;Variant Name&gt;</text>
<text x="256.6" y="189.7">21F, 88, Sec.1, Hsin Tai Wu Rd., Hsichih,</text>
<text x="256.6" y="191.6">Taipei Hsien 221, Taiwan, R.O.C.</text>
<text x="226.4" y="195.1">Title</text>
<text x="226.4" y="200.4">Size</text>
<text x="233.5" y="200.4">Document Number</text>
<text x="285.1" y="200.4">Rev</text>
<text x="226.4" y="205.7">Date:</text>
<text x="231.7" y="205.7">Thursday, February 04, 2010</text>
<text x="262" y="205.7">Sheet</text>
<text x="269.1" y="205.7">3</text>
<text x="276.2" y="205.7">of</text>
<text x="285.1" y="205.7">5</text>
</g>
<g font-size="1.6" fill="#000080">
<text x="186.7" y="20.1">D301</text>
<text x="186.7" y="34.5">BAV99PT-GP-U</text>
<text x="186.7" y="37.9">D303</text>
<text x="110.3" y="44.1">0R0603-PAD-1-GP</text>
<text x="113.8" y="42.3">L301</text>
<text x="110.3" y="51.2">0R0603-PAD-1-GP</text>
<text x="113.8" y="49.4">L302</text>
<text x="186.7" y="52.3">BAV99PT-GP-U</text>
<text x="110.3" y="58.3">0R0603-PAD-1-GP</text>
<text x="113.8" y="56.6">L303</text>
<text x="186.7" y="55.7">D304</text>
<text x="48" y="63.7">R406</text>
<text x="56.9" y="63.7">R407</text>
<text x="74.7" y="65.4">R408</text>
<text x="39.2" y="67.2">150R2F-1-GP</text>
<text x="65.5" y="70.6" transform="rotate(-90 65.5 70.6)">150R2F-1-GP</text>
<text x="76.3" y="67.1">150R2F-1-GP</text>
<text x="186.7" y="70.1">BAV99PT-GP-U</text>
<text x="188.2" y="85">D302</text>
<text x="154.7" y="95.7">SCD01U16V2KX-3GP</text>
<text x="166.8" y="93.9">C302</text>
<text x="185" y="93.9">CH551H-30PT-GP</text>
<text x="106.7" y="98.7">CRT1</text>
<text x="40.9" y="117">SRN2K2J-1-GP</text>
<text x="46.3" y="115.2">RN301</text>
<text x="76.5" y="125.9">AFTP301</text>
<text x="151.2" y="125.9">C09</text>
<text x="106.7" y="129.5">VIDEO-15-127-GP-U</text>
<text x="142" y="126.6" transform="rotate(-90 142 126.6)">C308</text>
<text x="176.1" y="131.2">AFTP304</text>
<text x="176.1" y="127.7">AFTP302</text>
<text x="176.1" y="129.5">AFTP303</text>
<text x="36.8" y="136.6">SC22P50V2JN-4GP</text>
<text x="46.3" y="134.8">C310</text>
<text x="58.2" y="136.6">SC22P50V2JN-4GP</text>
<text x="60.2" y="134.8">C311</text>
<text x="139.9" y="137.5" transform="rotate(-90 139.9 137.5)">SC33P50V2JN-3GP</text>
<text x="176.1" y="136.6">AFTP307</text>
<text x="176.1" y="134.8">AFTP306</text>
<text x="176.1" y="133">AFTP305</text>
<text x="154.4" y="141" transform="rotate(-90 154.4 141)">SC33P50V2JN-3GP</text>
<text x="176.1" y="138.3">AFTP308</text>
<text x="176.1" y="140.1">AFTP309</text>
</g>
<g font-size="1.6" fill="#f00">
<text x="172.8" y="26.3">CRT_R</text>
<text x="30.4" y="43.1">2 CRT_RED</text>
<text x="146.2" y="42.3">CRT_R</text>
<text x="172.8" y="44.1">CRT_G</text>
<text x="30.4" y="50.2">2 CRT_GREEN</text>
<text x="146.2" y="49.4">CRT_G</text>
<text x="30.4" y="57.3">2 CRT_BLUE</text>
<text x="145.5" y="56.6">CRT_B</text>
<text x="172.8" y="61.9">CRT_B</text>
<text x="82.2" y="106.3">CRT_R</text>
<text x="82.2" y="111.7">CRT_G</text>
<text x="119.5" y="111.7">CRT_DDCDATA_CON</text>
<text x="82.2" y="115.2">CRT_B</text>
<text x="119.5" y="115.2">CRT_HSYNC_CON</text>
<text x="119.5" y="118.8">CRT_VSYNC_CON</text>
<text x="160.4" y="116">CRT_HSYNC_CON</text>
<text x="160.4" y="119.5">CRT_VSYNC_CON</text>
<text x="176.2" y="119.5">2</text>
<text x="176.4" y="116">2</text>
<text x="35.9" y="125.9">CRT_DDCDATA_CON</text>
<text x="119.5" y="122.3">CRT_DDCCLK_CON</text>
<text x="9.1" y="126.6">2 CRT_DDCDATA_CON</text>
<text x="9.1" y="128.4">2 CRT_DDCCLK_CON</text>
<text x="35.9" y="127.7">CRT_DDCCLK_CON</text>
<text x="190.6" y="127.7">+5V_CRT_RUN</text>
<text x="190.6" y="129.5">CRT_DDCDATA_CON</text>
<text x="190.6" y="131.2">CRT_DDCCLK_CON</text>
<text x="190.6" y="136.6">CRT_B</text>
<text x="190.6" y="133">CRT_R</text>
<text x="190.6" y="134.8">CRT_G</text>
<text x="190.6" y="138.3">CRT_HSYNC_CON</text>
<text x="190.6" y="140.1">CRT_VSYNC_CON</text>
</g>
<g font-size="1.3">
<text x="30.8" y="1.3">5</text>
<text x="88.9" y="1.3">4</text>
<text x="146.9" y="1.3">3</text>
<text x="205" y="1.3">2</text>
<text x="263.1" y="1.3">1</text>
<text x=".5" y="28.4">D</text>
<text x="292.6" y="28.4">D</text>
<text x=".5" y="79.5">C</text>
<text x="292.6" y="79.5">C</text>
<text x=".5" y="130.6">B</text>
<text x="292.6" y="130.6">B</text>
<text x=".5" y="181.7">A</text>
<text x="292.6" y="181.7">A</text>
<text x="30.8" y="207.4">5</text>
<text x="88.9" y="207.4">4</text>
<text x="146.9" y="207.4">3</text>
<text x="205" y="207.4">2</text>
<text x="263.1" y="207.4">1</text>
</g>
</svg>
